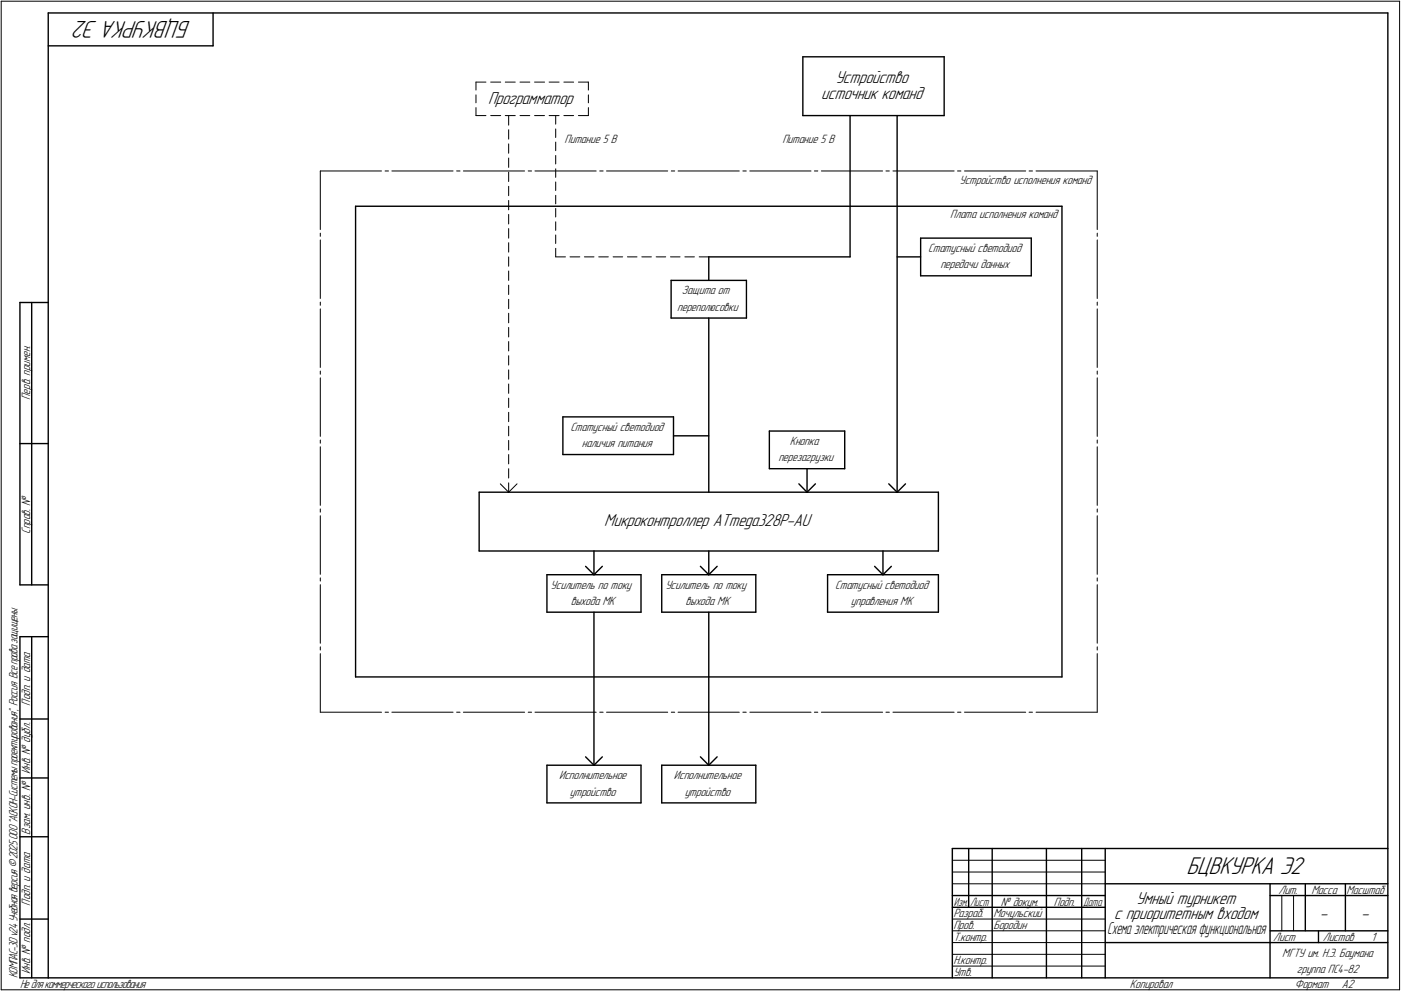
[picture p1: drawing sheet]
<svg xmlns="http://www.w3.org/2000/svg" width="595mm" height="421mm" viewBox="0 0 595 421" stroke-linecap="round" stroke-linejoin="round" font-family="sans-serif">
<g fill="none" stroke="#000" stroke-width=".42">
<path d="M.5 .5v420zM.5 .5h594zM594.5 .5v420zM202.2 34.9h4.2zM202.2 34.9v3.4zM208.4 34.9h4.3zM214.6 34.9h4.3zM220.9 34.9h4.1zM227.1 34.9h4.2zM233.3 34.9h4.2zM239.5 34.9h4.2zM245.7 34.9h4.2z"/>
<path d="M249.9 34.9v3.4zM202.2 49.1h4.2zM202.2 40.3v3.4zM202.2 45.7v3.4zM208.4 49.1h4.3zM214.6 49.1h4.3zM216.1 49.1v4.1zM216.1 55.1v4zM220.9 49.1h4.1zM227.1 49.1h4.2zM233.3 49.1h4.2zM236.1 49.1v3.6z"/>
<path d="M236.1 54.8v3.6zM239.5 49.1h4.2zM245.7 49.1h4.2zM249.9 45.7v3.4zM249.9 40.3v3.4zM136.1 72.6h26zM136.1 72.6v24.9zM163.6 72.6h1.4zM166.5 72.6h25.9zM194 72.6h1.4zM196.8 72.6h26zM216.1 61.1v4z"/>
<path d="M216.1 67.1v4zM216.1 73.2v3.9zM216.1 79.2v3.9zM224.4 72.6h1.4zM227.2 72.6h26zM236.1 60.4v3.6zM236.1 66v3.7zM236.1 71.7v3.7zM236.1 77.3v3.6zM254.8 72.6h1.4zM257.6 72.6h26zM285.2 72.6h1.4z"/>
<path d="M288 72.6h26zM315.6 72.6h1.4zM318.5 72.6h26zM345.9 72.6h1.5zM348.9 72.6h26zM376.3 72.6h1.5zM379.3 72.6h26zM406.7 72.6h1.5zM409.7 72.6h26zM437.1 72.6h1.5zM440.1 72.6h26zM466.1 72.6v24.9z"/>
<path d="M136.1 99.1v1.3zM216.1 85.2v4zM216.1 91.1v4.1zM216.1 97.1v4.1zM236.1 83v3.6zM236.1 88.6v3.6zM236.1 94.2v3.7zM236.1 99.8v3.7zM466.1 99.1v1.3zM136.1 101.9v24.9zM216.1 103.1v4zM216.1 109.1v4z"/>
<path d="M216.1 115.1v4zM236.1 105.5v3.6zM236.1 109.1h4.1zM242.1 109.1h4.2zM248.2 109.1h4.1zM254.3 109.1h4.1zM260.4 109.1h4.1zM266.5 109.1h4.1zM272.6 109.1h4.1zM278.7 109.1h4.1zM284.8 109.1h4.1zM290.9 109.1h4.1z"/>
<path d="M297 109.1h4.1zM466.1 101.9v24.9zM136.1 128.4v1.3zM136.1 131.2v24.9zM216.1 121.2v3.9zM216.1 127.2v3.9zM216.1 133.1v4.1zM216.1 139.1v4.1zM466.1 131.2v24.9zM466.1 128.4v1.3zM136.1 157.6v1.4zM216.1 145.1v4z"/>
<path d="M216.1 151.1v4zM216.1 157.1v4zM466.1 157.6v1.4zM136.1 160.5v24.9zM216.1 163.2v3.9zM216.1 169.2v3.9zM216.1 175.2v4zM466.1 160.5v24.9zM136.1 186.9v1.4zM136.1 189.8v24.9zM216.1 181.1v4.1zM216.1 187.1v4.1z"/>
<path d="M216.1 193.1v4zM216.1 199.1v4zM466.1 189.8v24.9zM466.1 186.9v1.4zM136.1 216.2v1.4zM136.1 219.1v24.9zM212.5 205.6l3.6 3.5zM216.1 205.1v4zM216.1 209.1l3.5-3.5zM466.1 219.1v24.9zM466.1 216.2v1.4zM136.1 245.5v1.4z"/>
<path d="M136.1 248.4v24.9zM466.1 248.4v24.9zM466.1 245.5v1.4zM136.1 274.8v1.4zM136.1 277.7v24.9zM466.1 277.7v24.9zM466.1 274.8v1.4zM136.1 302.6h26zM163.6 302.6h1.4zM166.5 302.6h25.9zM194 302.6h1.4zM196.8 302.6h26z"/>
<path d="M224.4 302.6h1.4zM227.2 302.6h26zM254.8 302.6h1.4zM257.6 302.6h26zM285.2 302.6h1.4zM288 302.6h26zM315.6 302.6h1.4zM318.5 302.6h26zM345.9 302.6h1.5zM348.9 302.6h26zM376.3 302.6h1.5zM379.3 302.6h26z"/>
<path d="M406.7 302.6h1.5zM409.7 302.6h26zM437.1 302.6h1.5zM440.1 302.6h26zM404.5 370.5h65zM404.5 375.5h65zM404.5 365.5h65zM404.5 390.5h65zM404.5 395.5h65zM544.5 380.5v15zM549.5 380.5v15zM404.5 400.5h65z"/>
<path d="M404.5 405.5h65zM404.5 410.5h65zM.5 420.5h594z"/>
</g>
<g fill="none" stroke="#000" stroke-width=".59">
<path d="M20.5 5.5v410zM20.5 5.5h569zM20.5 19.5h70zM90.5 5.5v14zM589.5 5.5v410zM341 24.1h60.1zM341 24.1v25zM401.1 24.1v25zM341 49.1h60.1zM361.1 49.1v60zM381.1 49.1v160zM151 87.6h300.1z"/>
<path d="M151 87.6v200zM451.1 87.6v200zM285.1 119.1h32zM285.1 119.1v16zM301.1 109.1h60zM301.1 109.1v10zM317.1 119.1v16zM381.1 109.1h10zM391.1 101.2h47zM391.1 117.2h47zM391.1 101.2v16zM438.1 101.2v16z"/>
<path d="M8.5 128.5v120zM8.5 128.5h12zM13.5 128.5v120zM285.1 135.1h32zM301.1 135.1v74zM239.1 177.1h47zM239.1 177.1v16zM286.1 177.1v16zM8.5 188.5h12zM239.1 193.1h47zM286.1 185.2h15zM326.8 183.1h32z"/>
<path d="M326.8 199.1h32zM326.8 183.1v16zM342.8 199.1v10zM358.8 183.1v16zM203.5 209.1h195.1zM203.5 209.1v25zM339.3 205.6l3.5 3.5zM342.8 209.1l3.6-3.5zM377.5 205.6l3.6 3.5zM381.1 209.1l3.5-3.5zM398.6 209.1v25zM203.5 234.1h195.1z"/>
<path d="M252.3 234.1v10.1zM301.1 234.1v10.1zM375.1 234.1v10.1zM8.5 248.5h12zM232.3 244.2h40zM232.3 244.2v15.9zM248.8 240.6l3.5 3.6zM255.9 240.6l-3.6 3.6zM272.3 244.2v15.9zM281.1 244.2h40zM281.1 244.2v15.9zM297.5 240.6l3.6 3.6z"/>
<path d="M301.1 244.2l3.5-3.6zM321.1 244.2v15.9zM351.5 244.2h47.1zM351.5 244.2v15.9zM371.5 240.6l3.6 3.6zM375.1 244.2l3.5-3.6zM398.6 244.2v15.9zM8.5 270.5v145zM8.5 270.5h12zM13.5 270.5v145zM232.3 260.1h40zM252.3 260.1v65z"/>
<path d="M281.1 260.1h40zM301.1 260.1v65zM351.5 260.1h47.1zM151 287.6h300.1zM8.5 305.5h12zM8.5 330.5h12zM232.3 325.1h40zM232.3 325.1v16zM248.8 321.6l3.5 3.5zM252.3 325.1l3.6-3.5zM272.3 325.1v16zM281.1 325.1h40z"/>
<path d="M281.1 325.1v16zM297.5 321.6l3.6 3.5zM301.1 325.1l3.5-3.5zM321.1 325.1v16zM8.5 355.5h12zM232.3 341.1h40zM281.1 341.1h40zM404.5 360.5h185zM404.5 360.5v55zM411.5 360.5v25zM421.5 360.5v55zM444.5 360.5v55z"/>
<path d="M459.5 360.5v55zM469.5 360.5v55zM469.5 375.5h120zM539.5 375.5v40zM554.5 375.5v20zM571.5 375.5v20zM8.5 390.5h12zM404.5 380.5h65zM404.5 385.5h65zM539.5 380.5h15zM539.5 395.5h50zM554.5 380.5h35z"/>
<path d="M560.1 395.5v5zM8.5 415.5h12zM20.5 415.5h569zM469.5 400.5h70zM539.5 400.5h50z"/>
</g>
<g fill="#fff" stroke="#fff" stroke-width=".42">
<path d="M207.3 38.6h37.6zM207.3 38.7h37.6zM207.3 38.8h37.6zM207.3 38.9h37.6zM207.3 38.9h37.6zM207.3 39h37.6zM207.3 39.1h37.6zM207.3 39.2h37.6zM207.3 39.3h37.6zM207.3 39.4h37.6zM207.3 39.5h37.6zM207.3 39.5h37.6zM207.3 39.6h37.6zM207.3 39.7h37.6zM207.3 39.8h37.6zM207.3 39.9h37.6zM207.3 40h37.6zM207.3 40h37.6zM207.3 40.1h37.6zM207.3 40.2h37.6zM207.3 40.3h37.6zM207.3 40.4h37.6zM207.3 40.5h37.6zM207.3 40.6h37.6zM207.3 40.6h37.6zM207.3 40.7h37.6zM207.3 40.8h37.6zM207.3 40.9h37.6zM207.3 41h37.6zM207.3 41.1h37.6zM207.3 41.1h37.6zM207.3 41.2h37.6zM207.3 41.3h37.6zM207.3 41.4h37.6zM207.3 41.5h37.6zM207.3 41.6h37.6zM207.3 41.7h37.6zM207.3 41.7h37.6zM207.3 41.8h37.6zM207.3 41.9h37.6zM207.3 42h37.6zM207.3 42.1h37.6zM207.3 42.2h37.6zM207.3 42.2h37.6zM207.3 42.3h37.6zM207.3 42.4h37.6zM207.3 42.5h37.6zM207.3 42.6h37.6zM207.3 42.7h37.6zM207.3 42.8h37.6zM207.3 42.8h37.6zM207.3 42.9h37.6zM207.3 43h37.6zM207.3 43.1h37.6zM207.3 43.2h37.6zM207.3 43.3h37.6zM207.3 43.3h37.6zM207.3 43.4h37.6zM207.3 43.5h37.6zM207.3 43.6h37.6zM207.3 43.7h37.6zM207.3 43.8h37.6zM207.3 43.9h37.6zM207.3 43.9h37.6zM207.3 44h37.6zM207.3 44.1h37.6zM207.3 44.2h37.6zM207.3 44.3h37.6zM207.3 44.4h37.6zM207.3 44.4h37.6zM207.3 44.5h37.6zM207.3 44.6h37.6zM207.3 44.7h37.6zM207.3 44.8h37.6zM207.3 44.9h37.6zM207.3 45h37.6zM207.3 45h37.6zM207.3 45.1h37.6zM207.3 45.2h37.6zM207.3 45.3h37.6zM207.3 45.4h37.6zM207.3 45.5h37.6zM207.3 45.6h37.6zM207.3 45.6h37.6z"/>
<path d="M354.9 29.5h32.4zM354.9 29.5h32.4zM354.9 29.6h32.4zM354.9 29.7h32.4zM354.9 29.8h32.4zM354.9 29.9h32.4zM354.9 30h32.4zM354.9 30.1h32.4zM354.9 30.1h32.4zM354.9 30.2h32.4zM354.9 30.3h32.4zM354.9 30.4h32.4zM354.9 30.5h32.4zM354.9 30.6h32.4zM354.9 30.6h32.4zM354.9 30.7h32.4zM354.9 30.8h32.4zM354.9 30.9h32.4zM354.9 31h32.4zM354.9 31.1h32.4zM354.9 31.2h32.4zM354.9 31.2h32.4zM354.9 31.3h32.4zM354.9 31.4h32.4zM354.9 31.5h32.4zM354.9 31.6h32.4zM354.9 31.7h32.4zM354.9 31.7h32.4zM354.9 31.8h32.4zM354.9 31.9h32.4zM354.9 32h32.4zM354.9 32.1h32.4zM354.9 32.2h32.4zM354.9 32.3h32.4zM354.9 32.3h32.4zM354.9 32.4h32.4zM354.9 32.5h32.4zM354.9 32.6h32.4zM354.9 32.7h32.4zM354.9 32.8h32.4zM354.9 32.9h32.4zM354.9 32.9h32.4zM354.9 33h32.4zM354.9 33.1h32.4zM354.9 33.2h32.4zM354.9 33.3h32.4zM354.9 33.4h32.4zM354.9 33.4h32.4zM354.9 33.5h32.4zM354.9 33.6h32.4zM354.9 33.7h32.4zM354.9 33.8h32.4zM354.9 33.9h32.4zM354.9 34h32.4zM354.9 34h32.4zM354.9 34.1h32.4zM354.9 34.2h32.4zM354.9 34.3h32.4zM354.9 34.4h32.4zM354.9 34.5h32.4zM354.9 34.5h32.4zM354.9 34.6h32.4zM354.9 34.7h32.4zM354.9 34.8h32.4zM354.9 34.9h32.4zM354.9 35h32.4zM354.9 35.1h32.4zM354.9 35.1h32.4zM354.9 35.2h32.4zM354.9 35.3h32.4zM354.9 35.4h32.4zM354.9 35.5h32.4zM354.9 35.6h32.4zM354.9 35.6h32.4zM354.9 35.7h32.4zM354.9 35.8h32.4zM354.9 35.9h32.4zM354.9 36h32.4zM354.9 36.1h32.4zM354.9 36.2h32.4zM354.9 36.2h32.4zM354.9 36.3h32.4zM354.9 36.4h32.4zM354.9 36.5h32.4zM354.9 36.6h32.4z"/>
<path d="M348.8 36.7h44.5zM348.8 36.7h44.5zM348.8 36.8h44.5zM348.8 36.9h44.5zM348.8 37h44.5zM348.8 37.1h44.5zM348.8 37.2h44.5zM348.8 37.3h44.5zM348.8 37.3h44.5zM348.8 37.4h44.5zM348.8 37.5h44.5zM348.8 37.6h44.5zM348.8 37.7h44.5zM348.8 37.8h44.5zM348.8 37.8h44.5zM348.8 37.9h44.5zM348.8 38h44.5zM348.8 38.1h44.5zM348.8 38.2h44.5zM348.8 38.3h44.5zM348.8 38.4h44.5zM348.8 38.4h44.5zM348.8 38.5h44.5zM348.8 38.6h44.5zM348.8 38.7h44.5zM348.8 38.8h44.5zM348.8 38.9h44.5zM348.8 38.9h44.5zM348.8 39h44.5zM348.8 39.1h44.5zM348.8 39.2h44.5zM348.8 39.3h44.5zM348.8 39.4h44.5zM348.8 39.5h44.5zM348.8 39.5h44.5zM348.8 39.6h44.5zM348.8 39.7h44.5zM348.8 39.8h44.5zM348.8 39.9h44.5zM348.8 40h44.5zM348.8 40h44.5zM348.8 40.1h44.5zM348.8 40.2h44.5zM348.8 40.3h44.5zM348.8 40.4h44.5zM348.8 40.5h44.5zM348.8 40.6h44.5zM348.8 40.6h44.5zM348.8 40.7h44.5zM348.8 40.8h44.5zM348.8 40.9h44.5zM348.8 41h44.5zM348.8 41.1h44.5zM348.8 41.1h44.5zM348.8 41.2h44.5zM348.8 41.3h44.5zM348.8 41.4h44.5zM348.8 41.5h44.5zM348.8 41.6h44.5zM348.8 41.7h44.5zM348.8 41.7h44.5zM348.8 41.8h44.5zM348.8 41.9h44.5zM348.8 42h44.5zM348.8 42.1h44.5zM348.8 42.2h44.5zM348.8 42.2h44.5zM348.8 42.3h44.5zM348.8 42.4h44.5zM348.8 42.5h44.5zM348.8 42.6h44.5zM348.8 42.7h44.5zM348.8 42.8h44.5zM348.8 42.8h44.5zM348.8 42.9h44.5zM348.8 43h44.5zM348.8 43.1h44.5zM348.8 43.2h44.5zM348.8 43.3h44.5zM348.8 43.3h44.5zM348.8 43.4h44.5zM348.8 43.5h44.5zM348.8 43.6h44.5zM348.8 43.7h44.5z"/>
<path d="M239.9 56.9h23.1zM239.9 57h23.1zM239.9 57.1h23.1zM239.9 57.1h23.1zM239.9 57.2h23.1zM239.9 57.3h23.1zM239.9 57.4h23.1zM239.9 57.5h23.1zM239.9 57.6h23.1zM239.9 57.7h23.1zM239.9 57.7h23.1zM239.9 57.8h23.1zM239.9 57.9h23.1zM239.9 58h23.1zM239.9 58.1h23.1zM239.9 58.2h23.1zM239.9 58.3h23.1zM239.9 58.3h23.1zM239.9 58.4h23.1zM239.9 58.5h23.1zM239.9 58.6h23.1zM239.9 58.7h23.1zM239.9 58.8h23.1zM239.9 58.8h23.1zM239.9 58.9h23.1zM239.9 59h23.1zM239.9 59.1h23.1zM239.9 59.2h23.1zM239.9 59.3h23.1zM239.9 59.4h23.1zM239.9 59.4h23.1zM239.9 59.5h23.1zM239.9 59.6h23.1zM239.9 59.7h23.1zM239.9 59.8h23.1zM239.9 59.9h23.1zM239.9 59.9h23.1zM239.9 60h23.1zM239.9 60.1h23.1zM239.9 60.2h23.1zM239.9 60.3h23.1zM239.9 60.4h23.1zM239.9 60.5h23.1zM239.9 60.5h23.1zM239.9 60.6h23.1zM239.9 60.7h23.1zM239.9 60.8h23.1zM239.9 60.9h23.1zM239.9 61h23.1zM239.9 61h23.1zM239.9 61.1h23.1zM239.9 61.2h23.1zM239.9 61.3h23.1zM239.9 61.4h23.1zM239.9 61.5h23.1zM239.9 61.6h23.1zM239.9 61.6h23.1zM239.9 61.7h23.1zM239.9 61.8h23.1z"/>
<path d="M332.3 56.9h23.1zM332.3 57h23.1zM332.3 57.1h23.1zM332.3 57.1h23.1zM332.3 57.2h23.1zM332.3 57.3h23.1zM332.3 57.4h23.1zM332.3 57.5h23.1zM332.3 57.6h23.1zM332.3 57.7h23.1zM332.3 57.7h23.1zM332.3 57.8h23.1zM332.3 57.9h23.1zM332.3 58h23.1zM332.3 58.1h23.1zM332.3 58.2h23.1zM332.3 58.3h23.1zM332.3 58.3h23.1zM332.3 58.4h23.1zM332.3 58.5h23.1zM332.3 58.6h23.1zM332.3 58.7h23.1zM332.3 58.8h23.1zM332.3 58.8h23.1zM332.3 58.9h23.1zM332.3 59h23.1zM332.3 59.1h23.1zM332.3 59.2h23.1zM332.3 59.3h23.1zM332.3 59.4h23.1zM332.3 59.4h23.1zM332.3 59.5h23.1zM332.3 59.6h23.1zM332.3 59.7h23.1zM332.3 59.8h23.1zM332.3 59.9h23.1zM332.3 59.9h23.1zM332.3 60h23.1zM332.3 60.1h23.1zM332.3 60.2h23.1zM332.3 60.3h23.1zM332.3 60.4h23.1zM332.3 60.5h23.1zM332.3 60.5h23.1zM332.3 60.6h23.1zM332.3 60.7h23.1zM332.3 60.8h23.1zM332.3 60.9h23.1zM332.3 61h23.1zM332.3 61h23.1zM332.3 61.1h23.1zM332.3 61.2h23.1zM332.3 61.3h23.1zM332.3 61.4h23.1zM332.3 61.5h23.1zM332.3 61.6h23.1zM332.3 61.6h23.1zM332.3 61.7h23.1zM332.3 61.8h23.1z"/>
<path d="M289.7 121.2h22.7zM289.7 121.2h22.7zM289.7 121.3h22.7zM289.7 121.4h22.7zM289.7 121.5h22.7zM289.7 121.6h22.7zM289.7 121.7h22.7zM289.7 121.8h22.7zM289.7 121.8h22.7zM289.7 121.9h22.7zM289.7 122h22.7zM289.7 122.1h22.7zM289.7 122.2h22.7zM289.7 122.3h22.7zM289.7 122.3h22.7zM289.7 122.4h22.7zM289.7 122.5h22.7zM289.7 122.6h22.7zM289.7 122.7h22.7zM289.7 122.8h22.7zM289.7 122.9h22.7zM289.7 122.9h22.7zM289.7 123h22.7zM289.7 123.1h22.7zM289.7 123.2h22.7zM289.7 123.3h22.7zM289.7 123.4h22.7zM289.7 123.4h22.7zM289.7 123.5h22.7zM289.7 123.6h22.7zM289.7 123.7h22.7zM289.7 123.8h22.7zM289.7 123.9h22.7zM289.7 124h22.7zM289.7 124h22.7zM289.7 124.1h22.7zM289.7 124.2h22.7zM289.7 124.3h22.7zM289.7 124.4h22.7zM289.7 124.5h22.7zM289.7 124.5h22.7zM289.7 124.6h22.7zM289.7 124.7h22.7zM289.7 124.8h22.7zM289.7 124.9h22.7zM289.7 125h22.7zM289.7 125.1h22.7zM289.7 125.1h22.7zM289.7 125.2h22.7zM289.7 125.3h22.7zM289.7 125.4h22.7zM289.7 125.5h22.7zM289.7 125.6h22.7zM289.7 125.6h22.7zM289.7 125.7h22.7zM289.7 125.8h22.7zM289.7 125.9h22.7zM289.7 126h22.7zM289.7 126.1h22.7z"/>
<path d="M287.7 128.1h26.8zM287.7 128.2h26.8zM287.7 128.3h26.8zM287.7 128.4h26.8zM287.7 128.4h26.8zM287.7 128.5h26.8zM287.7 128.6h26.8zM287.7 128.7h26.8zM287.7 128.8h26.8zM287.7 128.9h26.8zM287.7 128.9h26.8zM287.7 129h26.8zM287.7 129.1h26.8zM287.7 129.2h26.8zM287.7 129.3h26.8zM287.7 129.4h26.8zM287.7 129.5h26.8zM287.7 129.5h26.8zM287.7 129.6h26.8zM287.7 129.7h26.8zM287.7 129.8h26.8zM287.7 129.9h26.8zM287.7 130h26.8zM287.7 130h26.8zM287.7 130.1h26.8zM287.7 130.2h26.8zM287.7 130.3h26.8zM287.7 130.4h26.8zM287.7 130.5h26.8zM287.7 130.6h26.8zM287.7 130.6h26.8zM287.7 130.7h26.8zM287.7 130.8h26.8zM287.7 130.9h26.8zM287.7 131h26.8zM287.7 131.1h26.8zM287.7 131.1h26.8zM287.7 131.2h26.8zM287.7 131.3h26.8zM287.7 131.4h26.8zM287.7 131.5h26.8zM287.7 131.6h26.8zM287.7 131.7h26.8zM287.7 131.7h26.8zM287.7 131.8h26.8zM287.7 131.9h26.8zM287.7 132h26.8zM287.7 132.1h26.8zM287.7 132.2h26.8zM287.7 132.2h26.8zM287.7 132.3h26.8zM287.7 132.4h26.8zM287.7 132.5h26.8zM287.7 132.6h26.8zM287.7 132.7h26.8zM287.7 132.8h26.8zM287.7 132.8h26.8zM287.7 132.9h26.8zM287.7 133h26.8z"/>
<path d="M394.3 103.1h40.5zM394.3 103.2h40.5zM394.3 103.3h40.5zM394.3 103.4h40.5zM394.3 103.5h40.5zM394.3 103.5h40.5zM394.3 103.6h40.5zM394.3 103.7h40.5zM394.3 103.8h40.5zM394.3 103.9h40.5zM394.3 104h40.5zM394.3 104.1h40.5zM394.3 104.1h40.5zM394.3 104.2h40.5zM394.3 104.3h40.5zM394.3 104.4h40.5zM394.3 104.5h40.5zM394.3 104.6h40.5zM394.3 104.6h40.5zM394.3 104.7h40.5zM394.3 104.8h40.5zM394.3 104.9h40.5zM394.3 105h40.5zM394.3 105.1h40.5zM394.3 105.2h40.5zM394.3 105.2h40.5zM394.3 105.3h40.5zM394.3 105.4h40.5zM394.3 105.5h40.5zM394.3 105.6h40.5zM394.3 105.7h40.5zM394.3 105.7h40.5zM394.3 105.8h40.5zM394.3 105.9h40.5zM394.3 106h40.5zM394.3 106.1h40.5zM394.3 106.2h40.5zM394.3 106.3h40.5zM394.3 106.3h40.5zM394.3 106.4h40.5zM394.3 106.5h40.5zM394.3 106.6h40.5zM394.3 106.7h40.5zM394.3 106.8h40.5zM394.3 106.8h40.5zM394.3 106.9h40.5zM394.3 107h40.5zM394.3 107.1h40.5zM394.3 107.2h40.5zM394.3 107.3h40.5zM394.3 107.4h40.5zM394.3 107.4h40.5zM394.3 107.5h40.5zM394.3 107.6h40.5zM394.3 107.7h40.5zM394.3 107.8h40.5zM394.3 107.9h40.5zM394.3 107.9h40.5zM394.3 108h40.5z"/>
<path d="M399.5 110.2h30.2zM399.5 110.2h30.2zM399.5 110.3h30.2zM399.5 110.4h30.2zM399.5 110.5h30.2zM399.5 110.6h30.2zM399.5 110.7h30.2zM399.5 110.7h30.2zM399.5 110.8h30.2zM399.5 110.9h30.2zM399.5 111h30.2zM399.5 111.1h30.2zM399.5 111.2h30.2zM399.5 111.3h30.2zM399.5 111.3h30.2zM399.5 111.4h30.2zM399.5 111.5h30.2zM399.5 111.6h30.2zM399.5 111.7h30.2zM399.5 111.8h30.2zM399.5 111.8h30.2zM399.5 111.9h30.2zM399.5 112h30.2zM399.5 112.1h30.2zM399.5 112.2h30.2zM399.5 112.3h30.2zM399.5 112.4h30.2zM399.5 112.4h30.2zM399.5 112.5h30.2zM399.5 112.6h30.2zM399.5 112.7h30.2zM399.5 112.8h30.2zM399.5 112.9h30.2zM399.5 112.9h30.2zM399.5 113h30.2zM399.5 113.1h30.2zM399.5 113.2h30.2zM399.5 113.3h30.2zM399.5 113.4h30.2zM399.5 113.5h30.2zM399.5 113.5h30.2zM399.5 113.6h30.2zM399.5 113.7h30.2zM399.5 113.8h30.2zM399.5 113.9h30.2zM399.5 114h30.2zM399.5 114h30.2zM399.5 114.1h30.2zM399.5 114.2h30.2zM399.5 114.3h30.2zM399.5 114.4h30.2zM399.5 114.5h30.2zM399.5 114.6h30.2zM399.5 114.6h30.2zM399.5 114.7h30.2zM399.5 114.8h30.2zM399.5 114.9h30.2zM399.5 115h30.2zM399.5 115.1h30.2z"/>
<path d="M403.7 88.8h46.4zM403.7 88.9h46.4zM403.7 89h46.4zM403.7 89.1h46.4zM403.7 89.2h46.4zM403.7 89.2h46.4zM403.7 89.3h46.4zM403.7 89.4h46.4zM403.7 89.5h46.4zM403.7 89.6h46.4zM403.7 89.7h46.4zM403.7 89.7h46.4zM403.7 89.8h46.4zM403.7 89.9h46.4zM403.7 90h46.4zM403.7 90.1h46.4zM403.7 90.2h46.4zM403.7 90.3h46.4zM403.7 90.3h46.4zM403.7 90.4h46.4zM403.7 90.5h46.4zM403.7 90.6h46.4zM403.7 90.7h46.4zM403.7 90.8h46.4zM403.7 90.8h46.4zM403.7 90.9h46.4zM403.7 91h46.4zM403.7 91.1h46.4zM403.7 91.2h46.4zM403.7 91.3h46.4zM403.7 91.4h46.4zM403.7 91.4h46.4zM403.7 91.5h46.4zM403.7 91.6h46.4zM403.7 91.7h46.4zM403.7 91.8h46.4zM403.7 91.9h46.4zM403.7 91.9h46.4zM403.7 92h46.4zM403.7 92.1h46.4zM403.7 92.2h46.4zM403.7 92.3h46.4zM403.7 92.4h46.4zM403.7 92.5h46.4zM403.7 92.5h46.4zM403.7 92.6h46.4zM403.7 92.7h46.4zM403.7 92.8h46.4zM403.7 92.9h46.4zM403.7 93h46.4zM403.7 93h46.4zM403.7 93.1h46.4zM403.7 93.2h46.4zM403.7 93.3h46.4zM403.7 93.4h46.4zM403.7 93.5h46.4zM403.7 93.6h46.4zM403.7 93.6h46.4zM403.7 93.7h46.4z"/>
<path d="M407.6 74.3h57zM407.6 74.4h57zM407.6 74.5h57zM407.6 74.6h57zM407.6 74.7h57zM407.6 74.8h57zM407.6 74.8h57zM407.6 74.9h57zM407.6 75h57zM407.6 75.1h57zM407.6 75.2h57zM407.6 75.3h57zM407.6 75.4h57zM407.6 75.4h57zM407.6 75.5h57zM407.6 75.6h57zM407.6 75.7h57zM407.6 75.8h57zM407.6 75.9h57zM407.6 75.9h57zM407.6 76h57zM407.6 76.1h57zM407.6 76.2h57zM407.6 76.3h57zM407.6 76.4h57zM407.6 76.5h57zM407.6 76.5h57zM407.6 76.6h57zM407.6 76.7h57zM407.6 76.8h57zM407.6 76.9h57zM407.6 77h57zM407.6 77h57zM407.6 77.1h57zM407.6 77.2h57zM407.6 77.3h57zM407.6 77.4h57zM407.6 77.5h57zM407.6 77.6h57zM407.6 77.6h57zM407.6 77.7h57zM407.6 77.8h57zM407.6 77.9h57zM407.6 78h57zM407.6 78.1h57zM407.6 78.1h57zM407.6 78.2h57zM407.6 78.3h57zM407.6 78.4h57zM407.6 78.5h57zM407.6 78.6h57zM407.6 78.7h57zM407.6 78.7h57zM407.6 78.8h57zM407.6 78.9h57zM407.6 79h57zM407.6 79.1h57zM407.6 79.2h57zM407.6 79.2h57z"/>
<path d="M233.9 246.1h36.9zM233.9 246.2h36.9zM233.9 246.3h36.9zM233.9 246.4h36.9zM233.9 246.5h36.9zM233.9 246.5h36.9zM233.9 246.6h36.9zM233.9 246.7h36.9zM233.9 246.8h36.9zM233.9 246.9h36.9zM233.9 247h36.9zM233.9 247.1h36.9zM233.9 247.1h36.9zM233.9 247.2h36.9zM233.9 247.3h36.9zM233.9 247.4h36.9zM233.9 247.5h36.9zM233.9 247.6h36.9zM233.9 247.6h36.9zM233.9 247.7h36.9zM233.9 247.8h36.9zM233.9 247.9h36.9zM233.9 248h36.9zM233.9 248.1h36.9zM233.9 248.2h36.9zM233.9 248.2h36.9zM233.9 248.3h36.9zM233.9 248.4h36.9zM233.9 248.5h36.9zM233.9 248.6h36.9zM233.9 248.7h36.9zM233.9 248.8h36.9zM233.9 248.8h36.9zM233.9 248.9h36.9zM233.9 249h36.9zM233.9 249.1h36.9zM233.9 249.2h36.9zM233.9 249.3h36.9zM233.9 249.3h36.9zM233.9 249.4h36.9zM233.9 249.5h36.9zM233.9 249.6h36.9zM233.9 249.7h36.9zM233.9 249.8h36.9zM233.9 249.9h36.9zM233.9 249.9h36.9zM233.9 250h36.9zM233.9 250.1h36.9zM233.9 250.2h36.9zM233.9 250.3h36.9zM233.9 250.4h36.9zM233.9 250.4h36.9zM233.9 250.5h36.9zM233.9 250.6h36.9zM233.9 250.7h36.9zM233.9 250.8h36.9zM233.9 250.9h36.9zM233.9 251h36.9zM233.9 251h36.9z"/>
<path d="M242.5 253.2h19.7zM242.5 253.2h19.7zM242.5 253.3h19.7zM242.5 253.4h19.7zM242.5 253.5h19.7zM242.5 253.6h19.7zM242.5 253.7h19.7zM242.5 253.7h19.7zM242.5 253.8h19.7zM242.5 253.9h19.7zM242.5 254h19.7zM242.5 254.1h19.7zM242.5 254.2h19.7zM242.5 254.3h19.7zM242.5 254.3h19.7zM242.5 254.4h19.7zM242.5 254.5h19.7zM242.5 254.6h19.7zM242.5 254.7h19.7zM242.5 254.8h19.7zM242.5 254.8h19.7zM242.5 254.9h19.7zM242.5 255h19.7zM242.5 255.1h19.7zM242.5 255.2h19.7zM242.5 255.3h19.7zM242.5 255.4h19.7zM242.5 255.4h19.7zM242.5 255.5h19.7zM242.5 255.6h19.7zM242.5 255.7h19.7zM242.5 255.8h19.7zM242.5 255.9h19.7zM242.5 255.9h19.7zM242.5 256h19.7zM242.5 256.1h19.7zM242.5 256.2h19.7zM242.5 256.3h19.7zM242.5 256.4h19.7zM242.5 256.5h19.7zM242.5 256.5h19.7zM242.5 256.6h19.7zM242.5 256.7h19.7zM242.5 256.8h19.7zM242.5 256.9h19.7zM242.5 257h19.7zM242.5 257h19.7zM242.5 257.1h19.7zM242.5 257.2h19.7zM242.5 257.3h19.7zM242.5 257.4h19.7zM242.5 257.5h19.7zM242.5 257.6h19.7zM242.5 257.6h19.7zM242.5 257.7h19.7zM242.5 257.8h19.7zM242.5 257.9h19.7zM242.5 258h19.7zM242.5 258.1h19.7z"/>
<path d="M282.6 246.1h36.9zM282.6 246.2h36.9zM282.6 246.3h36.9zM282.6 246.4h36.9zM282.6 246.5h36.9zM282.6 246.5h36.9zM282.6 246.6h36.9zM282.6 246.7h36.9zM282.6 246.8h36.9zM282.6 246.9h36.9zM282.6 247h36.9zM282.6 247.1h36.9zM282.6 247.1h36.9zM282.6 247.2h36.9zM282.6 247.3h36.9zM282.6 247.4h36.9zM282.6 247.5h36.9zM282.6 247.6h36.9zM282.6 247.6h36.9zM282.6 247.7h36.9zM282.6 247.8h36.9zM282.6 247.9h36.9zM282.6 248h36.9zM282.6 248.1h36.9zM282.6 248.2h36.9zM282.6 248.2h36.9zM282.6 248.3h36.9zM282.6 248.4h36.9zM282.6 248.5h36.9zM282.6 248.6h36.9zM282.6 248.7h36.9zM282.6 248.8h36.9zM282.6 248.8h36.9zM282.6 248.9h36.9zM282.6 249h36.9zM282.6 249.1h36.9zM282.6 249.2h36.9zM282.6 249.3h36.9zM282.6 249.3h36.9zM282.6 249.4h36.9zM282.6 249.5h36.9zM282.6 249.6h36.9zM282.6 249.7h36.9zM282.6 249.8h36.9zM282.6 249.9h36.9zM282.6 249.9h36.9zM282.6 250h36.9zM282.6 250.1h36.9zM282.6 250.2h36.9zM282.6 250.3h36.9zM282.6 250.4h36.9zM282.6 250.4h36.9zM282.6 250.5h36.9zM282.6 250.6h36.9zM282.6 250.7h36.9zM282.6 250.8h36.9zM282.6 250.9h36.9zM282.6 251h36.9zM282.6 251h36.9z"/>
<path d="M291.3 253.2h19.6zM291.3 253.2h19.6zM291.3 253.3h19.6zM291.3 253.4h19.6zM291.3 253.5h19.6zM291.3 253.6h19.6zM291.3 253.7h19.6zM291.3 253.7h19.6zM291.3 253.8h19.6zM291.3 253.9h19.6zM291.3 254h19.6zM291.3 254.1h19.6zM291.3 254.2h19.6zM291.3 254.3h19.6zM291.3 254.3h19.6zM291.3 254.4h19.6zM291.3 254.5h19.6zM291.3 254.6h19.6zM291.3 254.7h19.6zM291.3 254.8h19.6zM291.3 254.8h19.6zM291.3 254.9h19.6zM291.3 255h19.6zM291.3 255.1h19.6zM291.3 255.2h19.6zM291.3 255.3h19.6zM291.3 255.4h19.6zM291.3 255.4h19.6zM291.3 255.5h19.6zM291.3 255.6h19.6zM291.3 255.7h19.6zM291.3 255.8h19.6zM291.3 255.9h19.6zM291.3 255.9h19.6zM291.3 256h19.6zM291.3 256.1h19.6zM291.3 256.2h19.6zM291.3 256.3h19.6zM291.3 256.4h19.6zM291.3 256.5h19.6zM291.3 256.5h19.6zM291.3 256.6h19.6zM291.3 256.7h19.6zM291.3 256.8h19.6zM291.3 256.9h19.6zM291.3 257h19.6zM291.3 257h19.6zM291.3 257.1h19.6zM291.3 257.2h19.6zM291.3 257.3h19.6zM291.3 257.4h19.6zM291.3 257.5h19.6zM291.3 257.6h19.6zM291.3 257.6h19.6zM291.3 257.7h19.6zM291.3 257.8h19.6zM291.3 257.9h19.6zM291.3 258h19.6zM291.3 258.1h19.6z"/>
<path d="M237.5 327.2h29.6zM237.5 327.2h29.6zM237.5 327.3h29.6zM237.5 327.4h29.6zM237.5 327.5h29.6zM237.5 327.6h29.6zM237.5 327.7h29.6zM237.5 327.7h29.6zM237.5 327.8h29.6zM237.5 327.9h29.6zM237.5 328h29.6zM237.5 328.1h29.6zM237.5 328.2h29.6zM237.5 328.3h29.6zM237.5 328.3h29.6zM237.5 328.4h29.6zM237.5 328.5h29.6zM237.5 328.6h29.6zM237.5 328.7h29.6zM237.5 328.8h29.6zM237.5 328.8h29.6zM237.5 328.9h29.6zM237.5 329h29.6zM237.5 329.1h29.6zM237.5 329.2h29.6zM237.5 329.3h29.6zM237.5 329.4h29.6zM237.5 329.4h29.6zM237.5 329.5h29.6zM237.5 329.6h29.6zM237.5 329.7h29.6zM237.5 329.8h29.6zM237.5 329.9h29.6zM237.5 329.9h29.6zM237.5 330h29.6zM237.5 330.1h29.6zM237.5 330.2h29.6zM237.5 330.3h29.6zM237.5 330.4h29.6zM237.5 330.5h29.6zM237.5 330.5h29.6zM237.5 330.6h29.6zM237.5 330.7h29.6zM237.5 330.8h29.6zM237.5 330.9h29.6zM237.5 331h29.6zM237.5 331h29.6zM237.5 331.1h29.6zM237.5 331.2h29.6zM237.5 331.3h29.6zM237.5 331.4h29.6zM237.5 331.5h29.6zM237.5 331.6h29.6zM237.5 331.6h29.6zM237.5 331.7h29.6zM237.5 331.8h29.6zM237.5 331.9h29.6zM237.5 332h29.6zM237.5 332.1h29.6z"/>
<path d="M242.1 334.2h20.5zM242.1 334.3h20.5zM242.1 334.3h20.5zM242.1 334.4h20.5zM242.1 334.5h20.5zM242.1 334.6h20.5zM242.1 334.7h20.5zM242.1 334.8h20.5zM242.1 334.9h20.5zM242.1 334.9h20.5zM242.1 335h20.5zM242.1 335.1h20.5zM242.1 335.2h20.5zM242.1 335.3h20.5zM242.1 335.4h20.5zM242.1 335.4h20.5zM242.1 335.5h20.5zM242.1 335.6h20.5zM242.1 335.7h20.5zM242.1 335.8h20.5zM242.1 335.9h20.5zM242.1 336h20.5zM242.1 336h20.5zM242.1 336.1h20.5zM242.1 336.2h20.5zM242.1 336.3h20.5zM242.1 336.4h20.5zM242.1 336.5h20.5zM242.1 336.5h20.5zM242.1 336.6h20.5zM242.1 336.7h20.5zM242.1 336.8h20.5zM242.1 336.9h20.5zM242.1 337h20.5zM242.1 337.1h20.5zM242.1 337.1h20.5zM242.1 337.2h20.5zM242.1 337.3h20.5zM242.1 337.4h20.5zM242.1 337.5h20.5zM242.1 337.6h20.5zM242.1 337.7h20.5zM242.1 337.7h20.5zM242.1 337.8h20.5zM242.1 337.9h20.5zM242.1 338h20.5zM242.1 338.1h20.5zM242.1 338.2h20.5zM242.1 338.2h20.5zM242.1 338.3h20.5zM242.1 338.4h20.5zM242.1 338.5h20.5zM242.1 338.6h20.5zM242.1 338.7h20.5zM242.1 338.8h20.5zM242.1 338.8h20.5zM242.1 338.9h20.5zM242.1 339h20.5zM242.1 339.1h20.5z"/>
<path d="M286.3 327.2h29.6zM286.3 327.2h29.6zM286.3 327.3h29.6zM286.3 327.4h29.6zM286.3 327.5h29.6zM286.3 327.6h29.6zM286.3 327.7h29.6zM286.3 327.7h29.6zM286.3 327.8h29.6zM286.3 327.9h29.6zM286.3 328h29.6zM286.3 328.1h29.6zM286.3 328.2h29.6zM286.3 328.3h29.6zM286.3 328.3h29.6zM286.3 328.4h29.6zM286.3 328.5h29.6zM286.3 328.6h29.6zM286.3 328.7h29.6zM286.3 328.8h29.6zM286.3 328.8h29.6zM286.3 328.9h29.6zM286.3 329h29.6zM286.3 329.1h29.6zM286.3 329.2h29.6zM286.3 329.3h29.6zM286.3 329.4h29.6zM286.3 329.4h29.6zM286.3 329.5h29.6zM286.3 329.6h29.6zM286.3 329.7h29.6zM286.3 329.8h29.6zM286.3 329.9h29.6zM286.3 329.9h29.6zM286.3 330h29.6zM286.3 330.1h29.6zM286.3 330.2h29.6zM286.3 330.3h29.6zM286.3 330.4h29.6zM286.3 330.5h29.6zM286.3 330.5h29.6zM286.3 330.6h29.6zM286.3 330.7h29.6zM286.3 330.8h29.6zM286.3 330.9h29.6zM286.3 331h29.6zM286.3 331h29.6zM286.3 331.1h29.6zM286.3 331.2h29.6zM286.3 331.3h29.6zM286.3 331.4h29.6zM286.3 331.5h29.6zM286.3 331.6h29.6zM286.3 331.6h29.6zM286.3 331.7h29.6zM286.3 331.8h29.6zM286.3 331.9h29.6zM286.3 332h29.6zM286.3 332.1h29.6z"/>
<path d="M290.8 334.2h20.5zM290.8 334.3h20.5zM290.8 334.3h20.5zM290.8 334.4h20.5zM290.8 334.5h20.5zM290.8 334.6h20.5zM290.8 334.7h20.5zM290.8 334.8h20.5zM290.8 334.9h20.5zM290.8 334.9h20.5zM290.8 335h20.5zM290.8 335.1h20.5zM290.8 335.2h20.5zM290.8 335.3h20.5zM290.8 335.4h20.5zM290.8 335.4h20.5zM290.8 335.5h20.5zM290.8 335.6h20.5zM290.8 335.7h20.5zM290.8 335.8h20.5zM290.8 335.9h20.5zM290.8 336h20.5zM290.8 336h20.5zM290.8 336.1h20.5zM290.8 336.2h20.5zM290.8 336.3h20.5zM290.8 336.4h20.5zM290.8 336.5h20.5zM290.8 336.5h20.5zM290.8 336.6h20.5zM290.8 336.7h20.5zM290.8 336.8h20.5zM290.8 336.9h20.5zM290.8 337h20.5zM290.8 337.1h20.5zM290.8 337.1h20.5zM290.8 337.2h20.5zM290.8 337.3h20.5zM290.8 337.4h20.5zM290.8 337.5h20.5zM290.8 337.6h20.5zM290.8 337.7h20.5zM290.8 337.7h20.5zM290.8 337.8h20.5zM290.8 337.9h20.5zM290.8 338h20.5zM290.8 338.1h20.5zM290.8 338.2h20.5zM290.8 338.2h20.5zM290.8 338.3h20.5zM290.8 338.4h20.5zM290.8 338.5h20.5zM290.8 338.6h20.5zM290.8 338.7h20.5zM290.8 338.8h20.5zM290.8 338.8h20.5zM290.8 338.9h20.5zM290.8 339h20.5zM290.8 339.1h20.5z"/>
<path d="M354.8 246.1h40.5zM354.8 246.2h40.5zM354.8 246.3h40.5zM354.8 246.4h40.5zM354.8 246.5h40.5zM354.8 246.5h40.5zM354.8 246.6h40.5zM354.8 246.7h40.5zM354.8 246.8h40.5zM354.8 246.9h40.5zM354.8 247h40.5zM354.8 247.1h40.5zM354.8 247.1h40.5zM354.8 247.2h40.5zM354.8 247.3h40.5zM354.8 247.4h40.5zM354.8 247.5h40.5zM354.8 247.6h40.5zM354.8 247.6h40.5zM354.8 247.7h40.5zM354.8 247.8h40.5zM354.8 247.9h40.5zM354.8 248h40.5zM354.8 248.1h40.5zM354.8 248.2h40.5zM354.8 248.2h40.5zM354.8 248.3h40.5zM354.8 248.4h40.5zM354.8 248.5h40.5zM354.8 248.6h40.5zM354.8 248.7h40.5zM354.8 248.8h40.5zM354.8 248.8h40.5zM354.8 248.9h40.5zM354.8 249h40.5zM354.8 249.1h40.5zM354.8 249.2h40.5zM354.8 249.3h40.5zM354.8 249.3h40.5zM354.8 249.4h40.5zM354.8 249.5h40.5zM354.8 249.6h40.5zM354.8 249.7h40.5zM354.8 249.8h40.5zM354.8 249.9h40.5zM354.8 249.9h40.5zM354.8 250h40.5zM354.8 250.1h40.5zM354.8 250.2h40.5zM354.8 250.3h40.5zM354.8 250.4h40.5zM354.8 250.4h40.5zM354.8 250.5h40.5zM354.8 250.6h40.5zM354.8 250.7h40.5zM354.8 250.8h40.5zM354.8 250.9h40.5zM354.8 251h40.5zM354.8 251h40.5z"/>
<path d="M361.4 253.2h27.3zM361.4 253.2h27.3zM361.4 253.3h27.3zM361.4 253.4h27.3zM361.4 253.5h27.3zM361.4 253.6h27.3zM361.4 253.7h27.3zM361.4 253.7h27.3zM361.4 253.8h27.3zM361.4 253.9h27.3zM361.4 254h27.3zM361.4 254.1h27.3zM361.4 254.2h27.3zM361.4 254.3h27.3zM361.4 254.3h27.3zM361.4 254.4h27.3zM361.4 254.5h27.3zM361.4 254.6h27.3zM361.4 254.7h27.3zM361.4 254.8h27.3zM361.4 254.8h27.3zM361.4 254.9h27.3zM361.4 255h27.3zM361.4 255.1h27.3zM361.4 255.2h27.3zM361.4 255.3h27.3zM361.4 255.4h27.3zM361.4 255.4h27.3zM361.4 255.5h27.3zM361.4 255.6h27.3zM361.4 255.7h27.3zM361.4 255.8h27.3zM361.4 255.9h27.3zM361.4 255.9h27.3zM361.4 256h27.3zM361.4 256.1h27.3zM361.4 256.2h27.3zM361.4 256.3h27.3zM361.4 256.4h27.3zM361.4 256.5h27.3zM361.4 256.5h27.3zM361.4 256.6h27.3zM361.4 256.7h27.3zM361.4 256.8h27.3zM361.4 256.9h27.3zM361.4 257h27.3zM361.4 257h27.3zM361.4 257.1h27.3zM361.4 257.2h27.3zM361.4 257.3h27.3zM361.4 257.4h27.3zM361.4 257.5h27.3zM361.4 257.6h27.3zM361.4 257.6h27.3zM361.4 257.7h27.3zM361.4 257.8h27.3zM361.4 257.9h27.3zM361.4 258h27.3zM361.4 258.1h27.3z"/>
<path d="M335.5 185.2h14.7zM335.5 185.3h14.7zM335.5 185.3h14.7zM335.5 185.4h14.7zM335.5 185.5h14.7zM335.5 185.6h14.7zM335.5 185.7h14.7zM335.5 185.8h14.7zM335.5 185.8h14.7zM335.5 185.9h14.7zM335.5 186h14.7zM335.5 186.1h14.7zM335.5 186.2h14.7zM335.5 186.3h14.7zM335.5 186.4h14.7zM335.5 186.4h14.7zM335.5 186.5h14.7zM335.5 186.6h14.7zM335.5 186.7h14.7zM335.5 186.8h14.7zM335.5 186.9h14.7zM335.5 186.9h14.7zM335.5 187h14.7zM335.5 187.1h14.7zM335.5 187.2h14.7zM335.5 187.3h14.7zM335.5 187.4h14.7zM335.5 187.5h14.7zM335.5 187.5h14.7zM335.5 187.6h14.7zM335.5 187.7h14.7zM335.5 187.8h14.7zM335.5 187.9h14.7zM335.5 188h14.7zM335.5 188h14.7zM335.5 188.1h14.7zM335.5 188.2h14.7zM335.5 188.3h14.7zM335.5 188.4h14.7zM335.5 188.5h14.7zM335.5 188.6h14.7zM335.5 188.6h14.7zM335.5 188.7h14.7zM335.5 188.8h14.7zM335.5 188.9h14.7zM335.5 189h14.7zM335.5 189.1h14.7zM335.5 189.1h14.7zM335.5 189.2h14.7zM335.5 189.3h14.7zM335.5 189.4h14.7zM335.5 189.5h14.7zM335.5 189.6h14.7zM335.5 189.7h14.7zM335.5 189.7h14.7zM335.5 189.8h14.7zM335.5 189.9h14.7zM335.5 190h14.7zM335.5 190.1h14.7z"/>
<path d="M330.6 192.1h24.5zM330.6 192.2h24.5zM330.6 192.3h24.5zM330.6 192.4h24.5zM330.6 192.4h24.5zM330.6 192.5h24.5zM330.6 192.6h24.5zM330.6 192.7h24.5zM330.6 192.8h24.5zM330.6 192.9h24.5zM330.6 193h24.5zM330.6 193h24.5zM330.6 193.1h24.5zM330.6 193.2h24.5zM330.6 193.3h24.5zM330.6 193.4h24.5zM330.6 193.5h24.5zM330.6 193.5h24.5zM330.6 193.6h24.5zM330.6 193.7h24.5zM330.6 193.8h24.5zM330.6 193.9h24.5zM330.6 194h24.5zM330.6 194.1h24.5zM330.6 194.1h24.5zM330.6 194.2h24.5zM330.6 194.3h24.5zM330.6 194.4h24.5zM330.6 194.5h24.5zM330.6 194.6h24.5zM330.6 194.6h24.5zM330.6 194.7h24.5zM330.6 194.8h24.5zM330.6 194.9h24.5zM330.6 195h24.5zM330.6 195.1h24.5zM330.6 195.2h24.5zM330.6 195.2h24.5zM330.6 195.3h24.5zM330.6 195.4h24.5zM330.6 195.5h24.5zM330.6 195.6h24.5zM330.6 195.7h24.5zM330.6 195.7h24.5zM330.6 195.8h24.5zM330.6 195.9h24.5zM330.6 196h24.5zM330.6 196.1h24.5zM330.6 196.2h24.5zM330.6 196.3h24.5zM330.6 196.3h24.5zM330.6 196.4h24.5zM330.6 196.5h24.5zM330.6 196.6h24.5zM330.6 196.7h24.5zM330.6 196.8h24.5zM330.6 196.8h24.5zM330.6 196.9h24.5zM330.6 197h24.5z"/>
<path d="M242.3 179.2h40.6zM242.3 179.2h40.6zM242.3 179.3h40.6zM242.3 179.4h40.6zM242.3 179.5h40.6zM242.3 179.6h40.6zM242.3 179.7h40.6zM242.3 179.7h40.6zM242.3 179.8h40.6zM242.3 179.9h40.6zM242.3 180h40.6zM242.3 180.1h40.6zM242.3 180.2h40.6zM242.3 180.3h40.6zM242.3 180.3h40.6zM242.3 180.4h40.6zM242.3 180.5h40.6zM242.3 180.6h40.6zM242.3 180.7h40.6zM242.3 180.8h40.6zM242.3 180.8h40.6zM242.3 180.9h40.6zM242.3 181h40.6zM242.3 181.1h40.6zM242.3 181.2h40.6zM242.3 181.3h40.6zM242.3 181.4h40.6zM242.3 181.4h40.6zM242.3 181.5h40.6zM242.3 181.6h40.6zM242.3 181.7h40.6zM242.3 181.8h40.6zM242.3 181.9h40.6zM242.3 181.9h40.6zM242.3 182h40.6zM242.3 182.1h40.6zM242.3 182.2h40.6zM242.3 182.3h40.6zM242.3 182.4h40.6zM242.3 182.5h40.6zM242.3 182.5h40.6zM242.3 182.6h40.6zM242.3 182.7h40.6zM242.3 182.8h40.6zM242.3 182.9h40.6zM242.3 183h40.6zM242.3 183h40.6zM242.3 183.1h40.6zM242.3 183.2h40.6zM242.3 183.3h40.6zM242.3 183.4h40.6zM242.3 183.5h40.6zM242.3 183.6h40.6zM242.3 183.6h40.6zM242.3 183.7h40.6zM242.3 183.8h40.6zM242.3 183.9h40.6zM242.3 184h40.6zM242.3 184.1h40.6z"/>
<path d="M247.1 186.1h30.9zM247.1 186.2h30.9zM247.1 186.3h30.9zM247.1 186.4h30.9zM247.1 186.4h30.9zM247.1 186.5h30.9zM247.1 186.6h30.9zM247.1 186.7h30.9zM247.1 186.8h30.9zM247.1 186.9h30.9zM247.1 186.9h30.9zM247.1 187h30.9zM247.1 187.1h30.9zM247.1 187.2h30.9zM247.1 187.3h30.9zM247.1 187.4h30.9zM247.1 187.5h30.9zM247.1 187.5h30.9zM247.1 187.6h30.9zM247.1 187.7h30.9zM247.1 187.8h30.9zM247.1 187.9h30.9zM247.1 188h30.9zM247.1 188h30.9zM247.1 188.1h30.9zM247.1 188.2h30.9zM247.1 188.3h30.9zM247.1 188.4h30.9zM247.1 188.5h30.9zM247.1 188.6h30.9zM247.1 188.6h30.9zM247.1 188.7h30.9zM247.1 188.8h30.9zM247.1 188.9h30.9zM247.1 189h30.9zM247.1 189.1h30.9zM247.1 189.1h30.9zM247.1 189.2h30.9zM247.1 189.3h30.9zM247.1 189.4h30.9zM247.1 189.5h30.9zM247.1 189.6h30.9zM247.1 189.7h30.9zM247.1 189.7h30.9zM247.1 189.8h30.9zM247.1 189.9h30.9zM247.1 190h30.9zM247.1 190.1h30.9zM247.1 190.2h30.9zM247.1 190.2h30.9zM247.1 190.3h30.9zM247.1 190.4h30.9zM247.1 190.5h30.9zM247.1 190.6h30.9zM247.1 190.7h30.9zM247.1 190.8h30.9zM247.1 190.8h30.9zM247.1 190.9h30.9zM247.1 191h30.9z"/>
<path d="M256.6 217.8h88.9zM256.6 217.9h88.9zM256.6 218h88.9zM256.6 218.1h88.9zM256.6 218.2h88.9zM256.6 218.3h88.9zM256.6 218.4h88.9zM256.6 218.4h88.9zM256.6 218.5h88.9zM256.6 218.6h88.9zM256.6 218.7h88.9zM256.6 218.8h88.9zM256.6 218.9h88.9zM256.6 218.9h88.9zM256.6 219h88.9zM256.6 219.1h88.9zM256.6 219.2h88.9zM256.6 219.3h88.9zM256.6 219.4h88.9zM256.6 219.5h88.9zM256.6 219.5h88.9zM256.6 219.6h88.9zM256.6 219.7h88.9zM256.6 219.8h88.9zM256.6 219.9h88.9zM256.6 220h88.9zM256.6 220h88.9zM256.6 220.1h88.9zM256.6 220.2h88.9zM256.6 220.3h88.9zM256.6 220.4h88.9zM256.6 220.5h88.9zM256.6 220.6h88.9zM256.6 220.6h88.9zM256.6 220.7h88.9zM256.6 220.8h88.9zM256.6 220.9h88.9zM256.6 221h88.9zM256.6 221.1h88.9zM256.6 221.1h88.9zM256.6 221.2h88.9zM256.6 221.3h88.9zM256.6 221.4h88.9zM256.6 221.5h88.9zM256.6 221.6h88.9zM256.6 221.7h88.9zM256.6 221.7h88.9zM256.6 221.8h88.9zM256.6 221.9h88.9zM256.6 222h88.9zM256.6 222.1h88.9zM256.6 222.2h88.9zM256.6 222.2h88.9zM256.6 222.3h88.9zM256.6 222.4h88.9zM256.6 222.5h88.9zM256.6 222.6h88.9zM256.6 222.7h88.9zM256.6 222.8h88.9zM256.6 222.8h88.9zM256.6 222.9h88.9zM256.6 223h88.9zM256.6 223.1h88.9zM256.6 223.2h88.9zM256.6 223.3h88.9zM256.6 223.4h88.9zM256.6 223.4h88.9zM256.6 223.5h88.9zM256.6 223.6h88.9zM256.6 223.7h88.9zM256.6 223.8h88.9zM256.6 223.9h88.9zM256.6 223.9h88.9zM256.6 224h88.9zM256.6 224.1h88.9zM256.6 224.2h88.9zM256.6 224.3h88.9zM256.6 224.4h88.9zM256.6 224.5h88.9zM256.6 224.5h88.9zM256.6 224.6h88.9zM256.6 224.7h88.9zM256.6 224.8h88.9zM256.6 224.9h88.9zM256.6 225h88.9z"/>
</g>
<g font-size="10.9">
<text x="81" y="9" transform="rotate(-180 81 9)">БЦВКУРКА Э2</text>
<text x="504" y="371.5">БЦВКУРКА Э2</text>
</g>
<g font-size="7.8">
<text x="354.9" y="35.1">Устройство</text>
<text x="207.3" y="44.2">Программатор</text>
<text x="348.9" y="42.2">источник команд</text>
<text x="256.6" y="223.5">Микроконтроллер ATmega328P-AU</text>
<text x="482.7" y="384.1">Умный турникет</text>
<text x="473.3" y="390.5">с приоритетным входом</text>
<text x="560.7" y="390.5">-</text>
<text x="578.2" y="390.5">-</text>
</g>
<text font-size="7.5" x="470.3" y="397">Схема электрическая функциональная</text>
<g font-size="5.4">
<text x="239.8" y="60.8">Питание 5 В</text>
<text x="332.3" y="60.8">Питание 5 В</text>
<text x="407.6" y="78.3">Устройство исполнения команд</text>
<text x="403.7" y="92.7">Плата исполнения команд</text>
<text x="394.3" y="107.1">Статусный светодиод</text>
<text x="399.4" y="114.1">передачи данных</text>
<text x="289.7" y="125.1">Защита от</text>
<text x="287.7" y="132.1">переполюсовки</text>
<text x="12.8" y="169.9" transform="rotate(-90 12.8 169.9)">Перв. примен.</text>
<text x="242.3" y="183.1">Статусный светодиод</text>
<text x="247.2" y="190.1">наличия питания</text>
<text x="335.5" y="189.1">Кнопка</text>
<text x="330.6" y="196.1">перезагрузки</text>
<text x="12.8" y="226.8" transform="rotate(-90 12.8 226.8)">Справ. №</text>
<text x="233.9" y="250.1">Усилитель по току</text>
<text x="282.7" y="250.1">Усилитель по току</text>
<text x="354.8" y="250.1">Статусный светодиод</text>
<text x="242.5" y="257.1">выхода МК</text>
<text x="291.2" y="257.1">выхода МК</text>
<text x="361.5" y="257.1">управления МК</text>
<text x="12.8" y="299.7" transform="rotate(-90 12.8 299.7)">Подп. и дата</text>
<text x="12.8" y="328.8" transform="rotate(-90 12.8 328.8)">Инв. № дубл.</text>
<text x="237.5" y="331.1">Исполнительное</text>
<text x="286.3" y="331.1">Исполнительное</text>
<text x="242.1" y="338.1">утройство</text>
<text x="290.9" y="338.1">утройство</text>
<text x="12.8" y="354.6" transform="rotate(-90 12.8 354.6)">Взам. инв. №</text>
<text x="543.1" y="379.8">Лит.</text>
<text x="557.1" y="379.8">Масса</text>
<text x="572" y="379.8">Масштаб</text>
<text x="12.8" y="384.7" transform="rotate(-90 12.8 384.7)">Подп. и дата</text>
<text x="405" y="389.8">Разраб.</text>
<text x="422" y="389.8">Мочульский</text>
<text x="425.2" y="384.8">№ докум.</text>
<text x="447.6" y="384.8">Подп.</text>
<text x="405" y="394.8">Пров.</text>
<text x="422" y="394.8">Бородин</text>
<text x="405" y="399.8">Т.контр.</text>
<text x="540.9" y="399.8">Лист</text>
<text x="561.9" y="399.8">Листов</text>
<text x="582.4" y="399.8">1</text>
<text x="544.7" y="406.4">МГТУ им. Н.Э. Баумана</text>
<text x="12.8" y="413.8" transform="rotate(-90 12.8 413.8)">Инв. № подл.</text>
<text x="405" y="409.8">Н.контр.</text>
<text x="550.9" y="413.4">группа ПС4-82</text>
<text x="7.5" y="415.5" transform="rotate(-90 7.5 415.5)">КОМПАС-3Dv24Учебнаяверсия©2025ООО&quot;АСКОН-Системыпроектирования&quot;, Россия. Всеправазащищены.</text>
<text x="8.5" y="419.8">Недлякоммерческогоиспользования</text>
<text x="405" y="414.8">Утв.</text>
<text x="480" y="419.8">Копировал</text>
<text x="550" y="419.8">Формат</text>
<text x="570" y="419.8">A2</text>
</g>
<g font-size="5.3">
<text x="405.1" y="384.8">Изм.</text>
<text x="412.1" y="384.8">Лист</text>
<text x="460.1" y="384.8">Дата</text>
</g>
</svg>
